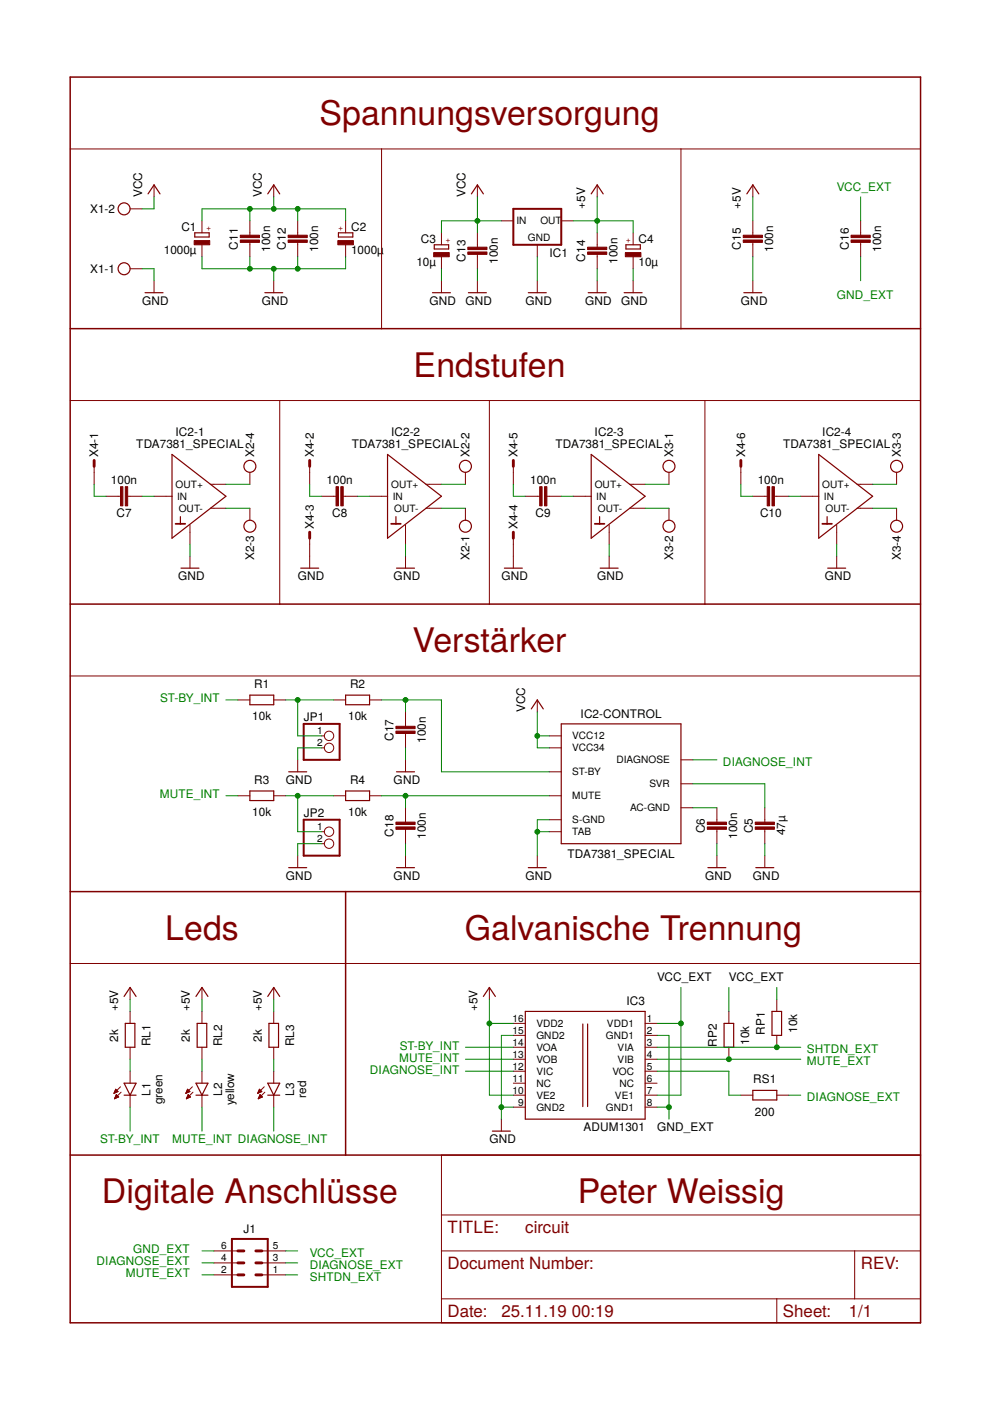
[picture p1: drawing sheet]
<svg xmlns="http://www.w3.org/2000/svg" width="210mm" height="297mm" viewBox="0 0 210 297" stroke-linecap="round" stroke-linejoin="round" font-family="sans-serif">
<path d="M14.9 16.3h180.3v264.2h-180.3zM14.9 69.7h180.3M14.9 128.1h180.3M14.9 189h180.3M73.3 189v55.9M14.9 244.9h180.3" fill="none" stroke="#800000" stroke-width=".32"/>
<g fill="none" stroke="#800000" stroke-width=".21">
<path d="M14.9 31.6h180.3M32.7 39.2v2.5M58 39.2v2.5M80.9 31.6v38.1M101.2 39.2v2.5M126.6 39.2v2.5M144.4 31.6v38.1M159.6 39.2v2.5M27.6 44.3h2.5M27.6 57h2.5M32.7 59.5v2.6M42.8 46.8v2.6"/>
<path d="M42.8 51.9v2.5M53 46.8v3.3M53 51.1v3.3M58 59.5v2.6M63.1 46.8v3.3M63.1 51.1v3.3M73.3 46.8v2.6M73.3 51.9v2.5M93.6 49.4v2.5M93.6 54.4v2.6M93.6 59.5v2.6M101.2 49.4v3.3"/>
<path d="M101.2 53.7v3.3M101.2 59.5v2.6M106.3 46.8h2.5M113.9 51.9v2.5M113.9 59.5v2.6M119 46.8h2.5M126.6 49.4v3.3M126.6 53.7v3.3M126.6 59.5v2.6M134.2 49.4v2.5M134.2 54.4v2.6M134.2 59.5v2.6"/>
<path d="M159.6 46.8v3.3M159.6 51.1v3.3M159.6 59.5v2.6M182.5 46.8v3.3M182.5 51.1v3.3M14.9 84.9h180.3M20 98.9v3.8M59.3 84.9v43.2M65.7 98.9v3.8M103.8 84.9v43.2M108.8 98.9v3.8M149.5 84.9v43.2"/>
<path d="M157.1 98.9v3.8M22.5 105.2h3.3M26.8 105.2h3.3M32.7 105.2h3.8M40.3 111.3v4.1M40.3 117.9v2.6M44.6 102.7h3.3M44.6 107.8h3.3M53 100.1v2.6M53 107.8v2.5M65.7 114.1v6.4M68.2 105.2h3.3"/>
<path d="M72.5 105.2h3.3M78.4 105.2h3.8M86 111.3v4.1M86 117.9v2.6M90.3 102.7h3.3M90.3 107.8h3.3M98.7 100.1v2.6M98.7 107.8v2.5M108.8 114.1v6.4M111.4 105.2h3.3M115.7 105.2h3.3M121.5 105.2h3.8"/>
<path d="M129.2 111.3v4.1M129.2 117.9v2.6M133.5 102.7h3.3M133.5 107.8h3.3M141.8 100.1v2.6M141.8 107.8v2.5M159.6 105.2h3.3M163.9 105.2h3.3M169.8 105.2h3.8M177.4 111.3v4.1M177.4 117.9v2.6M181.7 102.7h3.3"/>
<path d="M181.7 107.8h3.3M190.1 100.1v2.6M190.1 107.8v2.5M14.9 143.3h180.3M50.4 148.4h2.6M58 148.4h2.6M68.2 156h.6M68.2 158.6h.6M70.7 148.4h2.6M78.4 148.4h2.5M86 150.9v3.3M86 155.3v3.3"/>
<path d="M113.9 148.4v2.5M116.5 156h2.5M116.5 158.6h2.5M50.4 168.7h2.6M58 168.7h2.6M63.1 161.1v2.5M68.2 176.3h.6M68.2 178.9h.6M70.7 168.7h2.6M78.4 168.7h2.5M86 161.1v2.5M86 171.3v3.3"/>
<path d="M86 175.6v3.3M116.5 168.7h2.5M116.5 163.6h2.5M116.5 173.8h2.5M116.5 176.3h2.5M144.4 166.2h2.5M144.4 171.3h2.5M144.4 161.1h2.5M152 171.3v3.3M152 175.6v3.3M162.2 171.3v3.3M162.2 175.6v3.3"/>
<path d="M63.1 181.4v2.6M86 181.4v2.6M113.9 181.4v2.6M152 181.4v2.6M162.2 181.4v2.6M14.9 204.3h180.3M27.6 209.4v2.5M27.6 214.4v2.6M42.8 209.4v2.5M42.8 214.4v2.6M58 209.4v2.5M58 214.4v2.6"/>
<path d="M103.8 209.4v2.5M108.8 217h2.6M108.8 219.5h2.6M136.8 217h2.5M136.8 219.5h2.5M154.5 214.4v2.6M164.7 211.9v2.5M164.7 219.5v2.5M24.2 231.7h.2M24.2 231.6h.5M24.3 231.5h.6M24.3 232.9h.1"/>
<path d="M24.3 231.4h.7M24.3 232.8h.3M24.4 232.7h.5M24.4 231.2h.4M24.4 231.1h.3M24.4 232.6h.7M24.5 232.5h.5M24.5 231h.1M24.5 230.9l.5 .5-.8 .4zM24.6 232.3h.3M24.6 232.2h.2M24.7 232.1l.5 .5-.9 .4z"/>
<path d="M24.7 232.1h.1M25.5 230.4l-1.3 1.4M25.7 231.6l-1.4 1.4M27.6 222v2.6M27.6 227.1v2.6M27.6 232.2v2.5M39.4 231.7h.2M39.5 231.6h.4M39.5 232.9h.1M39.5 231.5h.7M39.6 231.4h.6M39.6 232.8h.3"/>
<path d="M39.6 231.2h.5M39.6 232.7h.6M39.7 231.1h.3M39.7 232.6h.7M39.7 231h.1M39.7 232.5h.6M39.8 230.9l.5 .5-.9 .4zM39.8 232.3h.4M39.8 232.2h.2M39.9 232.1h.1M40.4 232.6l-.5-.5-.4 .9M40.4 232.6l-.9 .4"/>
<path d="M40.8 230.4l-1.4 1.4M40.9 231.6l-1.4 1.4M42.8 222v2.6M42.8 227.1v2.6M42.8 232.2v2.5M54.7 231.7h.1M54.7 231.6h.4M54.8 231.5h.6M54.8 232.9h.1M54.8 231.4h.6M54.8 232.8h.3M54.9 231.2h.4"/>
<path d="M54.9 232.7h.5M54.9 231.1h.3M54.9 232.6h.7M55 231h.1M55 232.5h.5M55 232.3h.4M55 230.9l.5 .5-.9 .4zM55.1 232.2h.2M55.1 232.1h.1M55.1 232.1l.5 .5-.8 .4zM56 230.4l-1.4 1.4M56.2 231.6l-1.4 1.4"/>
<path d="M58 222v2.6M58 227.1v2.6M58 232.2v2.5M106.3 237.3v2.5M108.8 232.2h2.6M108.8 222h2.6M108.8 224.6h2.6M108.8 227.1h2.6M108.8 234.7h2.6M108.8 229.7h2.6M136.8 232.2h2.5M136.8 222h2.5"/>
<path d="M136.8 224.6h2.5M136.8 227.1h2.5M136.8 234.7h2.5M136.8 229.7h2.5M154.5 222v2.6M157.1 232.2h2.5M164.7 232.2h2.5M93.6 244.9h101.6v35.6h-101.6zM93.6 257.6h101.6M45.4 265.2h5M45.4 270.3h5M45.4 267.8h5"/>
<path d="M55.5 265.2h5.1M55.5 270.3h5.1M55.5 267.8h5.1M93.6 265.2h101.6M93.6 275.4h101.6M164.7 275.4v5.1M181.2 265.2v10.2"/>
<circle cx="69.8" cy="156" r=".99"/>
<circle cx="69.8" cy="158.6" r=".99"/>
<circle cx="69.8" cy="178.9" r=".99"/>
<circle cx="69.8" cy="176.3" r=".99"/>
</g>
<g fill="none" stroke="#800000" stroke-width=".25">
<path d="M31.4 41.1l1.3-1.9 1.2 1.9M41.3 49.4h3v.8h-3zM56.8 41.1l1.2-1.9 1.3 1.9M71.8 49.4h3v.8h-3zM92.1 51.9h3v.9h-3zM99.9 41.1l1.3-1.9 1.3 1.9M125.3 41.1l1.3-1.9 1.3 1.9M132.7 51.9h3.1v.9h-3.1zM158.3 41.1l1.3-1.9 1.3 1.9M30.8 62.1h3.8M56.2 62.1h3.7M91.7 62.1h3.8"/>
<path d="M99.3 62.1h3.8M112 62.1h3.8M124.7 62.1h3.8M132.3 62.1h3.8M157.7 62.1h3.8M36.5 96.4l11.4 8.8-11.4 8.9zM82.2 96.4l11.4 8.8-11.4 8.9zM125.3 96.4l11.5 8.8-11.5 8.9zM173.6 96.4l11.4 8.8-11.4 8.9zM38.2 109.5v1.6M83.9 109.5v1.6M127.1 109.5v1.6"/>
<path d="M175.4 109.5v1.6M38.4 120.5h3.8M63.8 120.5h3.8M84.1 120.5h3.8M106.9 120.5h3.8M127.3 120.5h3.8M175.5 120.5h3.8M53 147.4h5v2h-5zM73.3 147.4h5.1v2h-5.1zM112.6 150.3l1.3-1.9 1.3 1.9M119 153.5h25.4v25.4h-25.4zM53 167.7h5v2h-5z"/>
<path d="M61.2 163.6h3.8M73.3 167.7h5.1v2h-5.1zM84.1 163.6h3.8M61.2 184h3.8M84.1 184h3.8M112 184h3.8M150.1 184h3.8M160.3 184h3.8M26.3 211.3l1.3-1.9 1.3 1.9M26.6 217h2v5h-2zM41.6 211.3l1.2-1.9 1.3 1.9M41.8 217h2v5h-2z"/>
<path d="M56.8 211.3l1.2-1.9 1.3 1.9M57 217h2.1v5h-2.1zM102.5 211.3l1.3-1.9 1.2 1.9M111.4 214.4h25.4v22.9h-25.4zM123.6 217.1v17.5M124.6 217.1v17.5M153.5 217h2.1v5h-2.1zM163.7 214.4h2v5.1h-2zM26.3 229.7h2.6l-1.3 2.5zM26.3 232.2h2.6M41.6 232.2h2.5M41.6 229.7h2.5l-1.3 2.5z"/>
<path d="M56.8 232.2h2.5M56.8 229.7h2.5l-1.3 2.5zM104.4 239.8h3.8M159.6 231.2h5.1v2h-5.1z"/>
<circle cx="26.3" cy="57" r="1.27"/>
<circle cx="26.3" cy="44.3" r="1.27"/>
<circle cx="53" cy="98.9" r="1.27"/>
<circle cx="98.7" cy="98.9" r="1.27"/>
<circle cx="141.8" cy="98.9" r="1.27"/>
<circle cx="190.1" cy="98.9" r="1.27"/>
<circle cx="53" cy="111.6" r="1.27"/>
<circle cx="98.7" cy="111.6" r="1.27"/>
<circle cx="141.8" cy="111.6" r="1.27"/>
<circle cx="190.1" cy="111.6" r="1.27"/>
</g>
<path d="M37.2 111.1h2.1M82.9 111.1h2.1M126.1 111.1h2M174.3 111.1h2.1" fill="none" stroke="#800000" stroke-width=".38"/>
<g fill="#800000" stroke="#800000" stroke-width=".21">
<path d="M25.5 103.2h.6v4.1h-.6z"/>
<path d="M26.6 103.2h.5v4.1h-.5z"/>
<path d="M71.2 103.2h.6v4.1h-.6z"/>
<path d="M72.3 103.2h.5v4.1h-.5z"/>
<path d="M114.4 103.2h.5v4.1h-.5z"/>
<path d="M115.4 103.2h.6v4.1h-.6z"/>
<path d="M162.7 103.2h.5v4.1h-.5z"/>
<path d="M163.7 103.2h.5v4.1h-.5z"/>
<path d="M83.9 155h4.1v.5h-4.1z"/>
<path d="M83.9 154h4.1v.5h-4.1z"/>
<path d="M160.1 174.3h4.1v.5h-4.1z"/>
<path d="M160.1 175.3h4.1v.5h-4.1z"/>
<path d="M150 174.3h4v.5h-4z"/>
<path d="M150 175.3h4v.5h-4z"/>
<path d="M50.9 49.9h4.1v.5h-4.1z"/>
<path d="M50.9 50.9h4.1v.5h-4.1z"/>
<path d="M61.1 49.9h4.1v.5h-4.1z"/>
<path d="M61.1 50.9h4.1v.5h-4.1z"/>
<path d="M71.6 51h3.3v.9h-3.3z"/>
<path d="M41.2 51h3.3v.9h-3.3z"/>
<path d="M124.6 52.4h4.1v.5h-4.1z"/>
<path d="M124.6 53.4h4.1v.5h-4.1z"/>
<path d="M99.2 52.4h4.1v.5h-4.1z"/>
<path d="M99.2 53.4h4.1v.5h-4.1z"/>
<path d="M132.6 53.6h3.3v.8h-3.3z"/>
<path d="M91.9 53.6h3.3v.8h-3.3z"/>
<path d="M157.6 49.9h4v.5h-4z"/>
<path d="M157.6 50.9h4v.5h-4z"/>
<path d="M180.4 49.9h4.1v.5h-4.1z"/>
<path d="M180.4 50.9h4.1v.5h-4.1z"/>
<path d="M83.9 175.3h4.1v.5h-4.1z"/>
<path d="M83.9 174.3h4.1v.5h-4.1z"/>
</g>
<path d="M108.8 44.3h10.2v7.6h-10.2zM64.4 153.5h7.6v7.6h-7.6zM64.4 173.8h7.6v7.6h-7.6zM49.2 262.7h7.6v10.1h-7.6z" fill="none" stroke="#800000" stroke-width=".42"/>
<path d="M20 97.6v1.3M65.7 97.6v1.3M108.8 97.6v1.3M157.1 97.6v1.3M65.7 112.8v1.3M108.8 112.8v1.3M50.4 265.2h1.3M50.4 267.8h1.3M50.4 270.3h1.3M54.3 265.2h1.2M54.3 267.8h1.2M54.3 270.3h1.2" fill="none" stroke="#800000" stroke-width=".61"/>
<g fill="none" stroke="#008000" stroke-width=".21">
<path d="M30.1 57h2.6v2.5M32.7 41.7v2.6h-2.6M42.8 46.8v-2.5h30.5v2.5M42.8 54.4v2.6h30.5v-2.6M53 44.3v2.5M53 54.4v2.6M58 41.7v2.6M58 57v2.5M63.1 44.3v2.5M63.1 54.4v2.6M93.6 57v2.5M101.2 41.7v7.7"/>
<path d="M101.2 57v2.5M106.3 46.8h-12.7v2.6M113.9 54.4v5.1M121.5 46.8h12.7v2.6M126.6 41.7v7.7M126.6 57v2.5M134.2 57v2.5M159.6 41.7v5.1M159.6 54.4v5.1M182.5 41.7v5.1M182.5 54.4v5.1M20 102.7v2.5h2.5"/>
<path d="M30.1 105.2h2.6M40.3 115.4v2.5M47.9 102.7h5.1M47.9 107.8h5.1M65.7 102.7v2.5h2.5M75.8 105.2h2.6M86 115.4v2.5M93.6 102.7h5.1M93.6 107.8h5.1M108.8 102.7v2.5h2.6M119 105.2h2.5M129.2 115.4v2.5"/>
<path d="M136.8 102.7h5M136.8 107.8h5M157.1 102.7v2.5h2.5M167.2 105.2h2.6M177.4 115.4v2.5M185 102.7h5.1M185 107.8h5.1M47.9 148.4h2.5M60.6 148.4h10.1M63.1 148.4v7.6h5.1M68.2 158.6h-5.1v2.5M80.9 148.4h12.7v15.2h22.9"/>
<path d="M86 148.4v2.5M86 158.6v2.5M113.9 150.9v7.7h2.6M113.9 156h2.6M47.9 168.7h2.5M60.6 168.7h10.1M63.1 168.7v7.6h5.1M68.2 178.9h-5.1v2.5M80.9 168.7h35.6M86 168.7v2.6M86 178.9v2.5M113.9 176.3h2.6"/>
<path d="M116.5 173.8h-2.6v7.6M146.9 166.2h15.3v5.1M146.9 171.3h5.1M146.9 161.1h5.1M152 178.9v2.5M162.2 178.9v2.5M27.6 211.9v2.5M42.8 211.9v2.5M58 211.9v2.5M103.8 217h5M103.8 211.9v20.3h5M108.8 219.5h-2.5v17.8"/>
<path d="M139.3 219.5h2.5v17.8M139.3 217h5.1M144.4 209.4v22.8h-5.1M154.5 209.4v5M164.7 209.4v2.5M27.6 224.6v2.5M27.6 234.7v5.1M42.8 224.6v2.5M42.8 234.7v5.1M58 224.6v2.5M58 234.7v5.1M98.7 222h10.1"/>
<path d="M98.7 224.6h10.1M98.7 227.1h10.1M106.3 234.7h2.5M139.3 234.7h2.5M139.3 227.1h15.2v5.1h2.6M139.3 222h30.5M139.3 224.6h30.5M167.2 232.2h2.6M42.8 265.2h2.6M42.8 270.3h2.6M42.8 267.8h2.6M60.6 265.2h2.5"/>
<path d="M60.6 270.3h2.5M60.6 267.8h2.5"/>
</g>
<g fill="#008000" stroke="#008000" stroke-width=".21">
<circle cx="53" cy="44.3" r=".51"/>
<circle cx="63.1" cy="44.3" r=".51"/>
<circle cx="58" cy="44.3" r=".51"/>
<circle cx="113.9" cy="156" r=".51"/>
<circle cx="101.2" cy="46.8" r=".51"/>
<circle cx="53" cy="57" r=".51"/>
<circle cx="63.1" cy="57" r=".51"/>
<circle cx="58" cy="57" r=".51"/>
<circle cx="113.9" cy="176.3" r=".51"/>
<circle cx="106.3" cy="234.7" r=".51"/>
<circle cx="126.6" cy="46.8" r=".51"/>
<circle cx="103.8" cy="217" r=".51"/>
<circle cx="141.8" cy="234.7" r=".51"/>
<circle cx="164.7" cy="222" r=".51"/>
<circle cx="154.5" cy="224.6" r=".51"/>
<circle cx="144.4" cy="217" r=".51"/>
<circle cx="86" cy="148.4" r=".51"/>
<circle cx="86" cy="168.7" r=".51"/>
<circle cx="63.1" cy="148.4" r=".51"/>
<circle cx="63.1" cy="168.7" r=".51"/>
</g>
<g font-size="7.2" fill="#800000">
<text x="67.7" y="26.5">Spannungsversorgung</text>
<text x="87.7" y="79.8">Endstufen</text>
<text x="87.5" y="138.2">Verstärker</text>
<text x="35" y="199.2">Leds</text>
<text x="98.5" y="199.2">Galvanische Trennung</text>
<text x="21.6" y="255.1">Digitale Anschlüsse</text>
<text x="122.5" y="255.1">Peter Weissig</text>
</g>
<g font-size="3.6" fill="#800000">
<text x="94.9" y="261.4">TITLE:</text>
<text x="111.4" y="261.4">circuit</text>
<text x="94.9" y="269">Document Number:</text>
<text x="182.5" y="269">REV:</text>
<text x="94.9" y="279.2">Date:</text>
<text x="106.3" y="279.2">25.11.19</text>
<text x="121.2" y="279.2">00:19</text>
<text x="166" y="279.2">Sheet:</text>
<text x="179.9" y="279.2">1/1</text>
</g>
<g font-size="2.5">
<text x="30.1" y="41.7" transform="rotate(-90 30.1 41.7)">VCC</text>
<text x="55.5" y="41.7" transform="rotate(-90 55.5 41.7)">VCC</text>
<text x="98.7" y="41.7" transform="rotate(-90 98.7 41.7)">VCC</text>
<text x="19.1" y="45.2">X1-2</text>
<text x="124.1" y="44.3" transform="rotate(-90 124.1 44.3)">+5V</text>
<text x="157.1" y="44.3" transform="rotate(-90 157.1 44.3)">+5V</text>
<text x="34.7" y="54">1000µ</text>
<text x="38.4" y="48.9">C1</text>
<text x="50.4" y="52.9" transform="rotate(-90 50.4 52.9)">C11</text>
<text x="57.3" y="53.4" transform="rotate(-90 57.3 53.4)">100n</text>
<text x="60.6" y="52.9" transform="rotate(-90 60.6 52.9)">C12</text>
<text x="67.4" y="53.4" transform="rotate(-90 67.4 53.4)">100n</text>
<text x="74.4" y="54">1000µ</text>
<text x="74.4" y="48.9">C2</text>
<text x="89.2" y="51.4">C3</text>
<text x="135.4" y="51.4">C4</text>
<text x="157.1" y="52.9" transform="rotate(-90 157.1 52.9)">C15</text>
<text x="163.9" y="53.4" transform="rotate(-90 163.9 53.4)">100n</text>
<text x="179.9" y="52.9" transform="rotate(-90 179.9 52.9)">C16</text>
<text x="186.8" y="53.4" transform="rotate(-90 186.8 53.4)">100n</text>
<text x="19.1" y="57.9">X1-1</text>
<text x="88.3" y="56.5">10µ</text>
<text x="98.7" y="55.5" transform="rotate(-90 98.7 55.5)">C13</text>
<text x="105.5" y="55.9" transform="rotate(-90 105.5 55.9)">100n</text>
<text x="116.5" y="54.4">IC1</text>
<text x="124.1" y="55.5" transform="rotate(-90 124.1 55.5)">C14</text>
<text x="130.9" y="55.9" transform="rotate(-90 130.9 55.9)">100n</text>
<text x="135.4" y="56.5">10µ</text>
<text x="30.1" y="64.6">GND</text>
<text x="55.5" y="64.6">GND</text>
<text x="91.1" y="64.6">GND</text>
<text x="98.7" y="64.6">GND</text>
<text x="111.4" y="64.6">GND</text>
<text x="124.1" y="64.6">GND</text>
<text x="131.7" y="64.6">GND</text>
<text x="157.1" y="64.6">GND</text>
<text x="28.9" y="95.1">TDA7381_SPECIAL</text>
<text x="37.2" y="92.5">IC2-1</text>
<text x="74.6" y="95.1">TDA7381_SPECIAL</text>
<text x="82.9" y="92.5">IC2-2</text>
<text x="117.8" y="95.1">TDA7381_SPECIAL</text>
<text x="126.1" y="92.5">IC2-3</text>
<text x="166" y="95.1">TDA7381_SPECIAL</text>
<text x="174.3" y="92.5">IC2-4</text>
<text x="20.8" y="97" transform="rotate(-90 20.8 97)">X4-1</text>
<text x="53.9" y="97" transform="rotate(-90 53.9 97)">X2-4</text>
<text x="66.6" y="97" transform="rotate(-90 66.6 97)">X4-2</text>
<text x="99.6" y="97" transform="rotate(-90 99.6 97)">X2-2</text>
<text x="109.7" y="97" transform="rotate(-90 109.7 97)">X4-5</text>
<text x="142.7" y="97" transform="rotate(-90 142.7 97)">X3-1</text>
<text x="158" y="97" transform="rotate(-90 158 97)">X4-6</text>
<text x="191" y="97" transform="rotate(-90 191 97)">X3-3</text>
<text x="23.5" y="102.7">100n</text>
<text x="69.2" y="102.7">100n</text>
<text x="112.4" y="102.7">100n</text>
<text x="160.7" y="102.7">100n</text>
<text x="24.7" y="109.5">C7</text>
<text x="66.6" y="112.2" transform="rotate(-90 66.6 112.2)">X4-3</text>
<text x="70.4" y="109.5">C8</text>
<text x="109.7" y="112.2" transform="rotate(-90 109.7 112.2)">X4-4</text>
<text x="113.6" y="109.5">C9</text>
<text x="161.1" y="109.5">C10</text>
<text x="53.9" y="118.8" transform="rotate(-90 53.9 118.8)">X2-3</text>
<text x="99.6" y="118.8" transform="rotate(-90 99.6 118.8)">X2-1</text>
<text x="142.7" y="118.8" transform="rotate(-90 142.7 118.8)">X3-2</text>
<text x="191" y="118.8" transform="rotate(-90 191 118.8)">X3-4</text>
<text x="37.8" y="123">GND</text>
<text x="63.1" y="123">GND</text>
<text x="83.5" y="123">GND</text>
<text x="106.3" y="123">GND</text>
<text x="126.6" y="123">GND</text>
<text x="174.9" y="123">GND</text>
<text x="53.9" y="145.9">R1</text>
<text x="74.2" y="145.9">R2</text>
<text x="53.5" y="152.7">10k</text>
<text x="64.4" y="152.8">JP1</text>
<text x="73.8" y="152.7">10k</text>
<text x="111.4" y="150.9" transform="rotate(-90 111.4 150.9)">VCC</text>
<text x="123.1" y="152.2">IC2-CONTROL</text>
<text x="83.4" y="157" transform="rotate(-90 83.4 157)">C17</text>
<text x="90.3" y="157.5" transform="rotate(-90 90.3 157.5)">100n</text>
<text x="53.9" y="166.2">R3</text>
<text x="60.6" y="166.2">GND</text>
<text x="74.2" y="166.2">R4</text>
<text x="83.5" y="166.2">GND</text>
<text x="53.5" y="173">10k</text>
<text x="64.4" y="173.2">JP2</text>
<text x="73.8" y="173">10k</text>
<text x="83.4" y="177.4" transform="rotate(-90 83.4 177.4)">C18</text>
<text x="90.3" y="177.8" transform="rotate(-90 90.3 177.8)">100n</text>
<text x="149.5" y="176.7" transform="rotate(-90 149.5 176.7)">C6</text>
<text x="156.3" y="177.8" transform="rotate(-90 156.3 177.8)">100n</text>
<text x="159.6" y="176.7" transform="rotate(-90 159.6 176.7)">C5</text>
<text x="166.5" y="177.1" transform="rotate(-90 166.5 177.1)">47µ</text>
<text x="120.3" y="181.9">TDA7381_SPECIAL</text>
<text x="60.6" y="186.5">GND</text>
<text x="83.5" y="186.5">GND</text>
<text x="111.4" y="186.5">GND</text>
<text x="149.5" y="186.5">GND</text>
<text x="159.6" y="186.5">GND</text>
<text x="139.3" y="208.1">VCC_EXT</text>
<text x="154.6" y="208.1">VCC_EXT</text>
<text x="25" y="214.4" transform="rotate(-90 25 214.4)">+5V</text>
<text x="40.3" y="214.4" transform="rotate(-90 40.3 214.4)">+5V</text>
<text x="55.5" y="214.4" transform="rotate(-90 55.5 214.4)">+5V</text>
<text x="101.2" y="214.4" transform="rotate(-90 101.2 214.4)">+5V</text>
<text x="132.8" y="213.2">IC3</text>
<text x="25" y="220.8" transform="rotate(-90 25 220.8)">2k</text>
<text x="31.9" y="221.8" transform="rotate(-90 31.9 221.8)">RL1</text>
<text x="40.3" y="220.8" transform="rotate(-90 40.3 220.8)">2k</text>
<text x="47.1" y="221.8" transform="rotate(-90 47.1 221.8)">RL2</text>
<text x="55.5" y="220.8" transform="rotate(-90 55.5 220.8)">2k</text>
<text x="62.4" y="221.8" transform="rotate(-90 62.4 221.8)">RL3</text>
<text x="152" y="222" transform="rotate(-90 152 222)">RP2</text>
<text x="158.9" y="221.5" transform="rotate(-90 158.9 221.5)">10k</text>
<text x="162.2" y="219.4" transform="rotate(-90 162.2 219.4)">RP1</text>
<text x="169" y="219" transform="rotate(-90 169 219)">10k</text>
<text x="31.9" y="232.3" transform="rotate(-90 31.9 232.3)">L1</text>
<text x="47.1" y="232.3" transform="rotate(-90 47.1 232.3)">L2</text>
<text x="62.4" y="232.3" transform="rotate(-90 62.4 232.3)">L3</text>
<text x="64.9" y="232.7" transform="rotate(-90 64.9 232.7)">red</text>
<text x="159.7" y="229.7">RS1</text>
<text x="34.4" y="234.1" transform="rotate(-90 34.4 234.1)">green</text>
<text x="49.7" y="234.4" transform="rotate(-90 49.7 234.4)">yellow</text>
<text x="123.7" y="239.8">ADUM1301</text>
<text x="139.3" y="239.8">GND_EXT</text>
<text x="160.1" y="236.5">200</text>
<text x="103.8" y="242.4">GND</text>
<text x="51.7" y="261.4">J1</text>
</g>
<g font-size="2.5" fill="#008000">
<text x="177.4" y="40.5">VCC_EXT</text>
<text x="177.4" y="63.3">GND_EXT</text>
<text x="34" y="148.9">ST-BY_INT</text>
<text x="153.3" y="162.4">DIAGNOSE_INT</text>
<text x="33.9" y="169.2">MUTE_INT</text>
<text x="78.4" y="227.6">DIAGNOSE_INT</text>
<text x="84.6" y="225.1">MUTE_INT</text>
<text x="84.8" y="222.6">ST-BY_INT</text>
<text x="171.1" y="223.3">SHTDN_EXT</text>
<text x="171.1" y="225.9">MUTE_EXT</text>
<text x="171.1" y="233.5">DIAGNOSE_EXT</text>
<text x="21.2" y="242.4">ST-BY_INT</text>
<text x="36.5" y="242.4">MUTE_INT DIAGNOSE_INT</text>
<text x="20.5" y="268.3">DIAGNOSE_EXT</text>
<text x="28.2" y="265.7">GND_EXT</text>
<text x="65.7" y="269">DIAGNOSE_EXT</text>
<text x="65.7" y="266.5">VCC_EXT</text>
<text x="26.7" y="270.8">MUTE_EXT</text>
<text x="65.7" y="271.6">SHTDN_EXT</text>
</g>
<g font-size="2.1">
<text x="109.5" y="47.5">IN</text>
<text x="114.6" y="47.5">OUT</text>
<text x="111.9" y="51.1">GND</text>
<text x="37.2" y="103.5">OUT+</text>
<text x="37.5" y="106">IN</text>
<text x="82.9" y="103.5">OUT+</text>
<text x="83.3" y="106">IN</text>
<text x="126.1" y="103.5">OUT+</text>
<text x="126.4" y="106">IN</text>
<text x="174.3" y="103.5">OUT+</text>
<text x="174.7" y="106">IN</text>
<text x="37.9" y="108.5">OUT-</text>
<text x="83.6" y="108.5">OUT-</text>
<text x="126.8" y="108.5">OUT-</text>
<text x="175" y="108.5">OUT-</text>
<text x="67.2" y="155.7">1</text>
<text x="67.2" y="158.2">2</text>
<text x="121.3" y="156.8">VCC12</text>
<text x="121.3" y="159.3">VCC34</text>
<text x="130.7" y="161.9">DIAGNOSE</text>
<text x="121.3" y="164.4">ST-BY</text>
<text x="137.7" y="166.9">SVR</text>
<text x="121.3" y="169.5">MUTE</text>
<text x="133.6" y="172">AC-GND</text>
<text x="67.2" y="176">1</text>
<text x="67.2" y="178.5">2</text>
<text x="121.3" y="174.6">S-GND</text>
<text x="121.3" y="177.1">TAB</text>
<text x="108.6" y="216.6">16</text>
<text x="108.6" y="219.2">15</text>
<text x="108.6" y="221.7">14</text>
<text x="113.7" y="217.7">VDD2</text>
<text x="113.7" y="220.3">GND2</text>
<text x="128.4" y="220.3">GND1</text>
<text x="128.7" y="217.7">VDD1</text>
<text x="137.1" y="216.6">1</text>
<text x="137.1" y="219.2">2</text>
<text x="137.1" y="221.7">3</text>
<text x="108.6" y="226.8">12</text>
<text x="108.6" y="224.2">13</text>
<text x="113.7" y="227.9">VIC</text>
<text x="113.7" y="222.8">VOA</text>
<text x="113.7" y="225.4">VOB</text>
<text x="129.8" y="227.9">VOC</text>
<text x="130.9" y="222.8">VIA</text>
<text x="130.9" y="225.3">VIB</text>
<text x="137.1" y="224.2">4</text>
<text x="137.1" y="226.8">5</text>
<text x="108.6" y="231.9">10</text>
<text x="108.6" y="229.3">11</text>
<text x="113.7" y="233">VE2</text>
<text x="113.7" y="230.4">NC</text>
<text x="130.4" y="233">VE1</text>
<text x="131.3" y="230.4">NC</text>
<text x="137.1" y="229.3">6</text>
<text x="137.1" y="231.9">7</text>
<text x="109.8" y="234.4">9</text>
<text x="113.7" y="235.5">GND2</text>
<text x="128.4" y="235.5">GND1</text>
<text x="137.1" y="234.4">8</text>
<text x="46.9" y="269.9">2</text>
<text x="46.9" y="267.4">4</text>
<text x="46.9" y="264.9">6</text>
<text x="57.8" y="269.9">1</text>
<text x="57.8" y="267.4">3</text>
<text x="57.8" y="264.9">5</text>
</g>
<g font-size="1.8" fill="#800000">
<text x="44.7" y="49" transform="rotate(-90 44.7 49)">+</text>
<text x="72.7" y="49" transform="rotate(-90 72.7 49)">+</text>
<text x="95.5" y="51.5" transform="rotate(-90 95.5 51.5)">+</text>
<text x="133.6" y="51.5" transform="rotate(-90 133.6 51.5)">+</text>
</g>
</svg>
